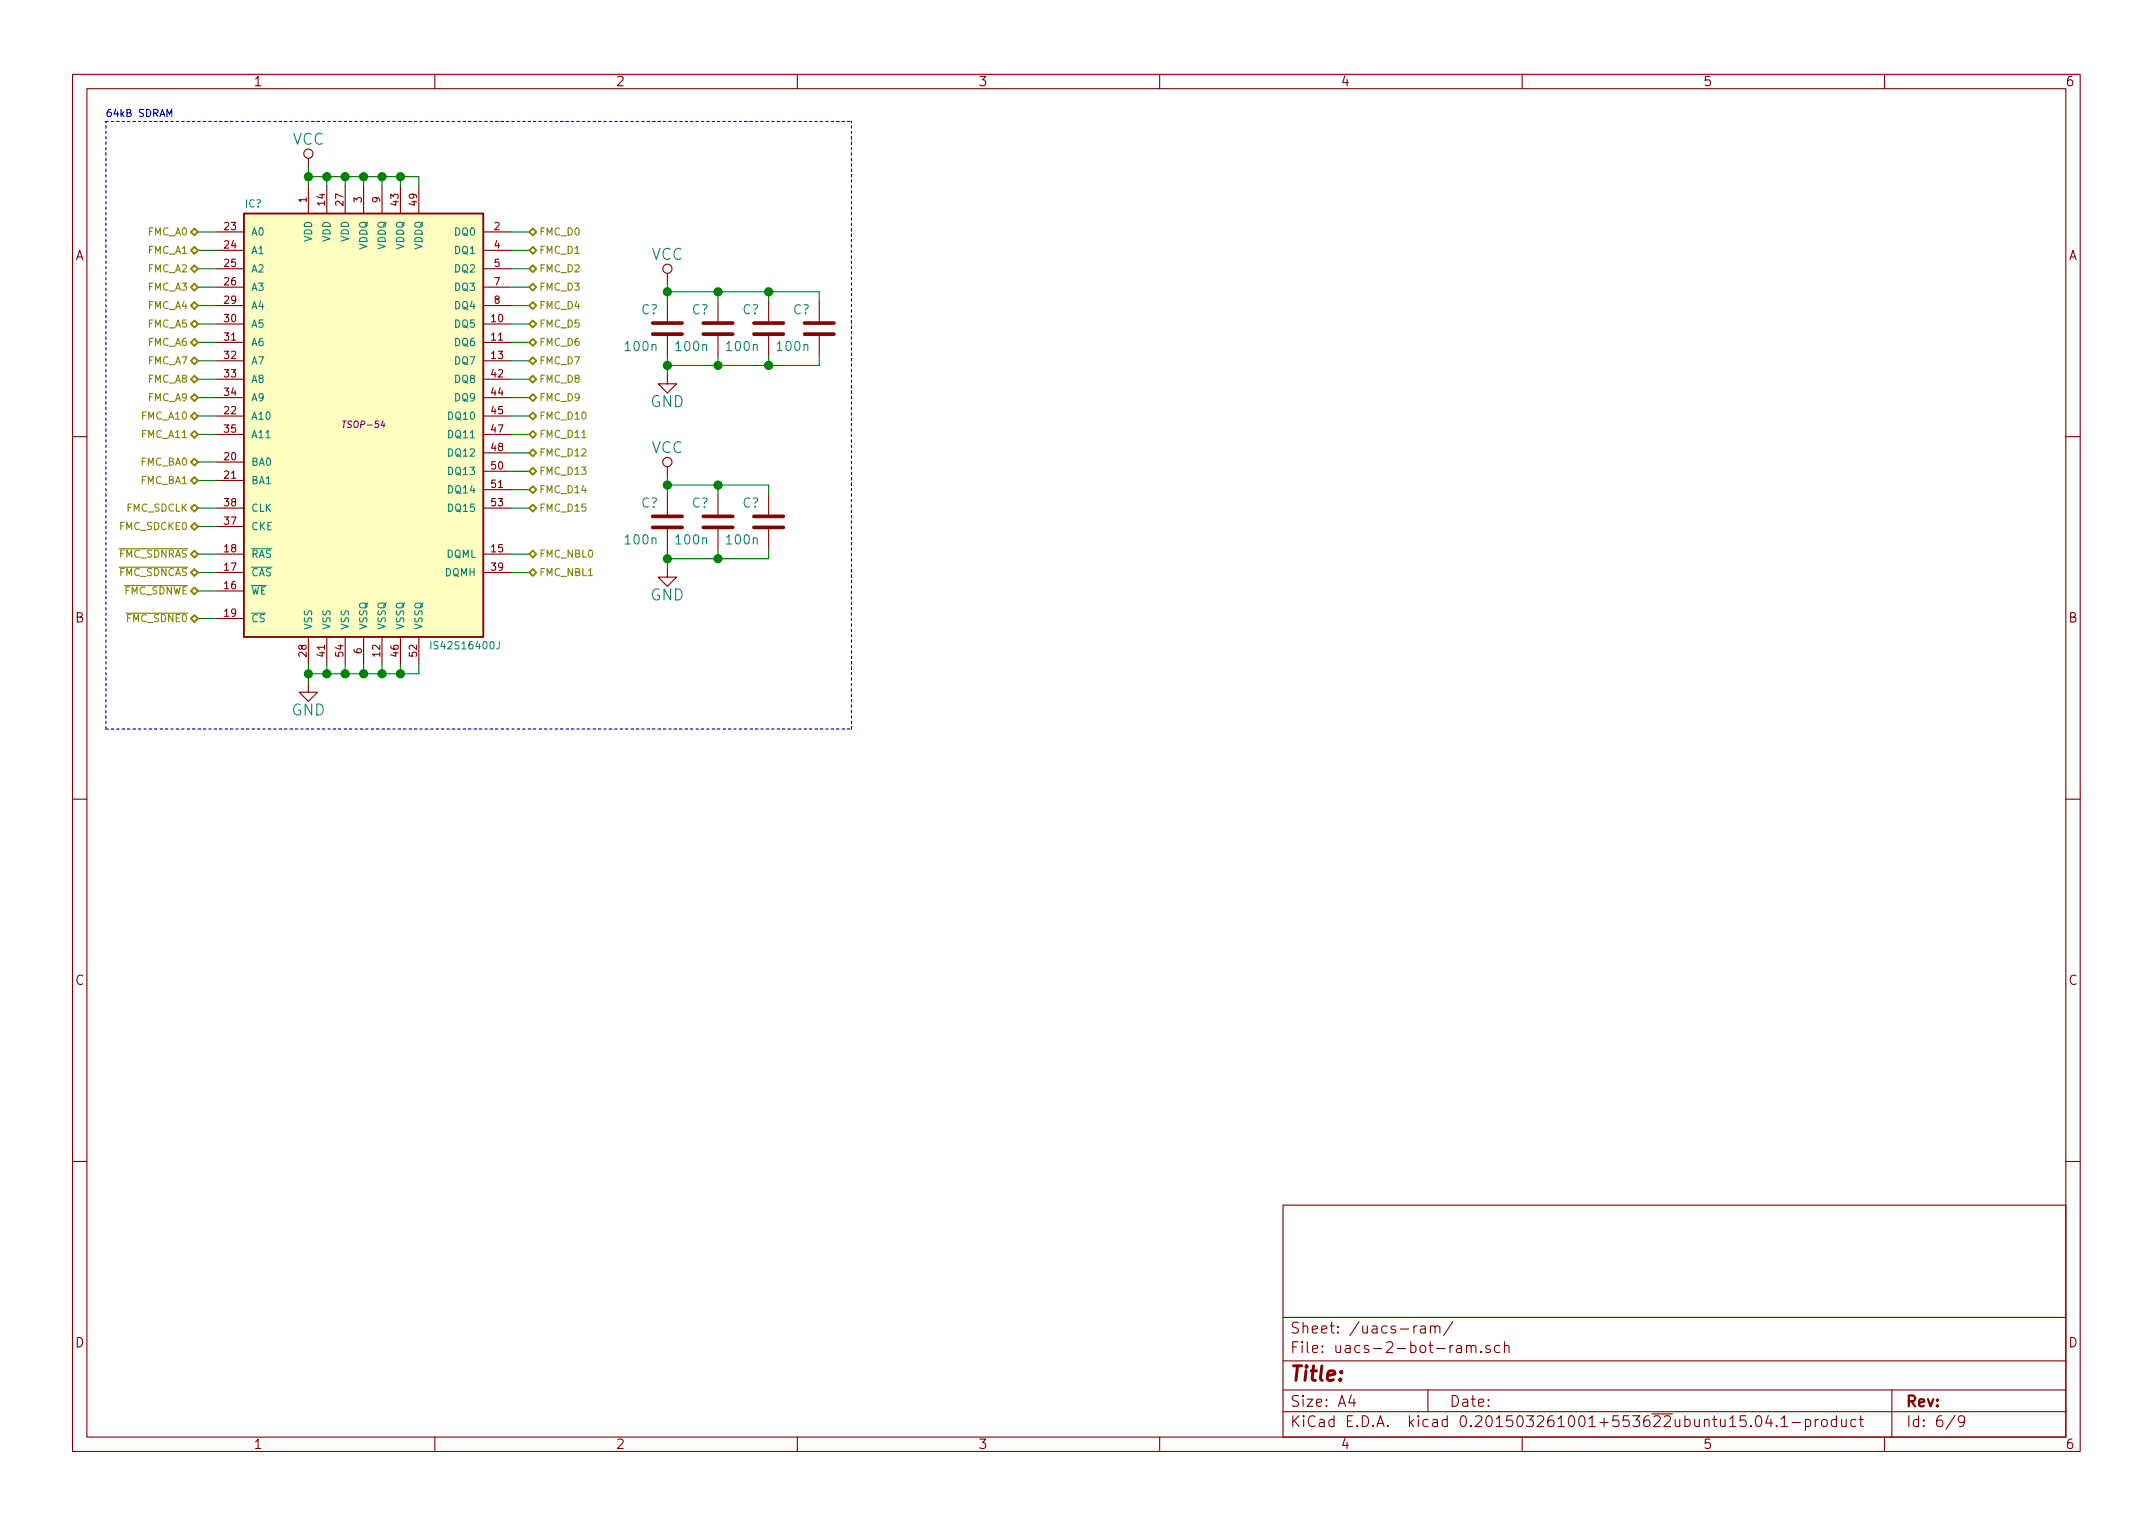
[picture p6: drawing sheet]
<svg xmlns="http://www.w3.org/2000/svg" width="297mm" height="210mm" viewBox="0 0 297 210" stroke-linecap="round" stroke-linejoin="round" font-family="sans-serif">
<g fill="none" stroke="#840000" stroke-width=".15">
<path d="M10 10.3h277v189.9h-277zM12 12.2h273v186.1h-273zM60 10.3v1.9M110 10.3v1.9M160 10.3v1.9M210 10.3v1.9M260 10.3v1.9M29.8 32h3.9M29.8 34.5h3.9M29.8 37.1h3.9M29.8 39.6h3.9M42.5 21.8v1.3"/>
<path d="M42.5 25.6v3.9M45.1 25.6v3.9M47.6 25.6v3.9M50.2 25.6v3.9M52.7 25.6v3.9M55.2 25.6v3.9M57.8 25.6v3.9M66.7 32h3.8M66.7 34.5h3.8M66.7 37.1h3.8M66.7 39.6h3.8M92.1 37.7v1.3"/>
<path d="M29.8 42.2h3.9M29.8 44.7h3.9M29.8 47.2h3.9M29.8 57.4h3.9M29.8 49.8h3.9M29.8 52.3h3.9M29.8 54.9h3.9M29.8 59.9h3.9M66.7 42.2h3.8M66.7 44.7h3.8M66.7 47.2h3.8M66.7 57.4h3.8"/>
<path d="M66.7 49.8h3.8M66.7 52.3h3.8M66.7 54.9h3.8M66.7 59.9h3.8M92.1 51.7v1.3h-1.3l1.3 1.2 1.2-1.2h-1.2M92.1 41.5v2.8M92.1 46.3v2.8M99.1 41.5v2.8M99.1 46.3v2.8M106 41.5v2.8M106 46.3v2.8M113 41.5v2.8"/>
<path d="M113 46.3v2.8M10 60.2h2M29.8 63.7h3.9M29.8 66.3h3.9M29.8 70.1h3.9M29.8 76.4h3.9M29.8 79h3.9M29.8 72.6h3.9M66.7 65h3.8M66.7 67.6h3.8M66.7 70.1h3.8M66.7 76.4h3.8"/>
<path d="M66.7 79h3.8M66.7 62.5h3.8M92.1 78.4v1.2h-1.3l1.3 1.3 1.2-1.3h-1.2M92.1 64.4v1.3M92.1 68.2v2.8M92.1 73v2.8M99.1 68.2v2.8M99.1 73v2.8M106 68.2v2.8M106 73v2.8M285 60.2h2M29.8 81.5h3.9"/>
<path d="M29.8 85.3h3.9M42.5 94.2v1.3h1.3l-1.3 1.3-1.2-1.3h1.2M42.5 87.9v3.8M45.1 87.9v3.8M47.6 87.9v3.8M50.2 87.9v3.8M52.7 87.9v3.8M55.2 87.9v3.8M57.8 87.9v3.8M10 110.3h2M285 110.3h2M10 160.2h2"/>
<path d="M177 166.3h108v32h-108zM285 160.2h2M60 198.3v1.9M110 198.3v1.9M160 198.3v1.9M177 194.8h108M177 191.8h108M177 187.8h108M177 181.8h108M186.4 192.5l-.3 1h.9M186.8 193v1M195.5 182.9l-.3 .1-.1 .2"/>
<path d="M196 183l.2-.1 .4 .1v.9M196.6 183.3l-.4 .1-.3 .2 .1 .2 .2 .1 .4-.1M197 191.8v3M197.4 183.1a.38 .38 0 0 1 .6 0v.8M197.4 182.9v1M198 183.1a.36 .36 0 0 1 .3-.2 .36 .36 0 0 1 .4 .2v.8M200.4 182.3l-1.2 2M201 185.7l.1-.1 .5 .1v.9M201.6 186h-.5l-.2 .3 .1 .2 .1 .1 .5-.1M202.3 185.7a.38 .38 0 0 1 .7 .1v.8M202.3 185.6v1M203 185.8a.36 .36 0 0 1 .3-.2 .36 .36 0 0 1 .3 .2v.8"/>
<path d="M204.3 186.5h.1l-.1 .1v-.1v.1M205.6 185.7a.37 .37 0 0 0-.6 .1v.1a.54 .54 0 0 0 .6 .3v.1v.2l-.2 .1-.4-.1M206.9 185.7l-.4-.1-.3 .3 .1 .6 .2 .1 .4-.1M207.6 185.7a.38 .38 0 0 1 .6 .1v.8M207.6 185.1v1.5M210 198.3v1.9M242.3 195.5a.35 .35 0 0 1 .4-.2 .35 .35 0 0 1 .3 .3 .77 .77 0 0 1-.5 1.2 .9 .9 0 0 1-.2-1.3zM244 195.2l-.4 1.1h1M244.3 195.8v1M245.1 196.7h.1l-.1 .1-.1-.1h.1v.1M245.7 195.8l.5-.5v1.5M245.7 196.8h.9"/>
<path d="M247.2 196.3h1.2M249.1 195.9a.48 .48 0 0 1 .6 .1l.1 .1-.1 .6a.48 .48 0 0 1-.6 0M249.1 195.8v1.5M250.4 195.8v1M250.9 195.8l-.3 .1-.2 .2M251.4 196a.41 .41 0 0 1 .7 .1v.4a.41 .41 0 0 1-.4 .3 .41 .41 0 0 1-.4-.3zM253.4 195.9l-.5-.1-.2 .3v.6l.2 .1 .5-.1M253.4 195.3v1.5M254.1 195.8l.1 .9a.4 .4 0 0 0 .5 0M254.7 195.8v1M256.1 195.9l-.5-.1-.3 .3 .1 .6 .2 .1 .5-.1M256.5 195.8h.6"/>
<path d="M256.7 195.3v1.3l.2 .2h.2M260 198.3v1.9M261 191.8v6.5M269.7 195.2l-1.2 2M271 196l-.2 .3h-.3l-.3-.3v-.4l.1-.2 .5-.1 .2 .2a1.19 1.19 0 0 1-.2 1.2l-.5 .1"/>
<circle cx="42.5" cy="21.2" r=".63"/>
<circle cx="92.1" cy="37.1" r=".63"/>
<circle cx="92.1" cy="63.7" r=".63"/>
</g>
<path d="M33.7 29.5h33v58.4h-33z" fill="#ffffc2" stroke="#ffffc2" stroke-width=".25"/>
<path d="M33.7 29.5h33v58.4h-33z" fill="none" stroke="#840000" stroke-width=".25"/>
<path d="M34.7 78.3h2.8M34.7 75.7h2.8M59.4 88.5v1M68.9 88.5v.7l-.2 .3h-.2" fill="none" stroke="#008484" stroke-width=".15"/>
<path d="M47.3 58.1h.5" fill="none" stroke="#840084" stroke-width=".15"/>
<g fill="none" stroke="#840000" stroke-width=".51">
<path d="M90 46.1h4.1M90 44.6h4.1M97 46.1h4.1M97 44.6h4.1M104 46.1h4.1M104 44.6h4.1M111 46.1h4.1M111 44.6h4.1M90 72.8h4.1M90 71.2h4.1M97 72.8h4.1M97 71.2h4.1"/>
<path d="M104 72.8h4.1M104 71.2h4.1"/>
</g>
<path d="M23 16.1v-1l.4 .7 .3-.7v1" fill="none" stroke="#0000c2" stroke-width=".15"/>
<g fill="none" stroke="#008400" stroke-width=".15">
<path d="M27.3 32h2.5M27.3 34.5h2.5M27.3 37.1h2.5M27.3 39.6h2.5M42.5 23.1v2.5M42.5 24.4h15.3v1.2M45.1 24.4v1.2M47.6 24.4v1.2M50.2 24.4v1.2M52.7 24.4v1.2M55.2 24.4v1.2M70.5 32h2.5"/>
<path d="M70.5 34.5h2.5M70.5 37.1h2.5M70.5 39.6h2.5M92.1 39v2.5M27.3 42.2h2.5M27.3 44.7h2.5M27.3 47.2h2.5M27.3 49.8h2.5M27.3 52.3h2.5M27.3 54.9h2.5M27.3 57.4h2.5M27.3 59.9h2.5"/>
<path d="M70.5 42.2h2.5M70.5 44.7h2.5M70.5 47.2h2.5M70.5 49.8h2.5M70.5 52.3h2.5M70.5 54.9h2.5M70.5 57.4h2.5M70.5 59.9h2.5M92.1 49.1v2.6M92.1 40.3h20.9v1.2M99.1 40.3v1.2M99.1 49.1v1.3"/>
<path d="M106 40.3v1.2M106 49.1v1.3M113 49.1v1.3h-20.9M27.3 63.7h2.5M27.3 66.3h2.5M27.3 70.1h2.5M27.3 72.6h2.5M27.3 76.4h2.5M27.3 79h2.5M70.5 70.1h2.5M70.5 76.4h2.5M70.5 79h2.5"/>
<path d="M70.5 62.5h2.5M70.5 65h2.5M70.5 67.6h2.5M92.1 65.7v2.5M92.1 75.8v2.6M92.1 66.9h13.9v1.3M99.1 66.9v1.3M99.1 75.8v1.3M106 75.8v1.3h-13.9M27.3 81.5h2.5M27.3 85.3h2.5M42.5 91.7v2.5"/>
<path d="M45.1 91.7v1.3M47.6 91.7v1.3M50.2 91.7v1.3M52.7 91.7v1.3M55.2 91.7v1.3M57.8 91.7v1.3h-15.3"/>
</g>
<g fill="#008400" stroke="#008400" stroke-width=".25">
<circle cx="42.5" cy="24.4" r=".51"/>
<circle cx="45.1" cy="24.4" r=".51"/>
<circle cx="47.6" cy="24.4" r=".51"/>
<circle cx="50.2" cy="24.4" r=".51"/>
<circle cx="52.7" cy="24.4" r=".51"/>
<circle cx="55.2" cy="24.4" r=".51"/>
<circle cx="42.5" cy="93" r=".51"/>
<circle cx="45.1" cy="93" r=".51"/>
<circle cx="47.6" cy="93" r=".51"/>
<circle cx="50.2" cy="93" r=".51"/>
<circle cx="52.7" cy="93" r=".51"/>
<circle cx="55.2" cy="93" r=".51"/>
<circle cx="92.1" cy="40.3" r=".51"/>
<circle cx="99.1" cy="40.3" r=".51"/>
<circle cx="106" cy="40.3" r=".51"/>
<circle cx="92.1" cy="50.4" r=".51"/>
<circle cx="99.1" cy="50.4" r=".51"/>
<circle cx="106" cy="50.4" r=".51"/>
<circle cx="92.1" cy="66.9" r=".51"/>
<circle cx="99.1" cy="66.9" r=".51"/>
<circle cx="92.1" cy="77.1" r=".51"/>
<circle cx="99.1" cy="77.1" r=".51"/>
</g>
<path d="M14.6 16.8h102.9M14.6 100.6h102.9M14.6 100.6v-83.8M117.5 100.6v-83.8" fill="none" stroke="#0000c2" stroke-width=".15" stroke-dasharray=".3 .4"/>
<g fill="none" stroke="#848400" stroke-width=".25">
<path d="M26.3 32l.5-.5 .5 .5-.5 .5zM26.3 34.5l.5-.4 .5 .4-.5 .5zM26.3 37.1l.5-.5 .5 .5-.5 .5zM26.3 39.6l.5-.5 .5 .5-.5 .5zM73 32l.5-.5 .5 .5-.5 .5zM73 34.5l.5-.4 .5 .4-.5 .5zM73 37.1l.5-.5 .5 .5-.5 .5zM73 39.6l.5-.5 .5 .5-.5 .5zM26.3 42.2l.5-.5 .5 .5-.5 .4zM26.3 44.7l.5-.5 .5 .5-.5 .5zM26.3 47.2l.5-.4 .5 .4-.5 .5zM26.3 49.8l.5-.5 .5 .5-.5 .5z"/>
<path d="M26.3 52.3l.5-.5 .5 .5-.5 .5zM26.3 54.9l.5-.5 .5 .5-.5 .4zM26.3 57.4l.5-.5 .5 .5-.5 .5zM26.3 59.9l.5-.4 .5 .4-.5 .5zM73 42.2l.5-.5 .5 .5-.5 .4zM73 44.7l.5-.5 .5 .5-.5 .5zM73 47.2l.5-.4 .5 .4-.5 .5zM73 49.8l.5-.5 .5 .5-.5 .5zM73 52.3l.5-.5 .5 .5-.5 .5zM73 54.9l.5-.5 .5 .5-.5 .4zM73 57.4l.5-.5 .5 .5-.5 .5zM73 59.9l.5-.4 .5 .4-.5 .5z"/>
<path d="M26.3 63.7l.5-.4 .5 .4-.5 .5zM26.3 66.3l.5-.5 .5 .5-.5 .5zM26.3 70.1l.5-.5 .5 .5-.5 .5zM26.3 72.6l.5-.4 .5 .4-.5 .5zM26.3 76.4l.5-.4 .5 .4-.5 .5zM26.3 79l.5-.5 .5 .5-.5 .5zM73 62.5l.5-.5 .5 .5-.5 .5zM73 65l.5-.5 .5 .5-.5 .5zM73 67.6l.5-.5 .5 .5-.5 .4zM73 70.1l.5-.5 .5 .5-.5 .5zM73 76.4l.5-.4 .5 .4-.5 .5zM73 79l.5-.5 .5 .5-.5 .5z"/>
<path d="M26.3 81.5l.5-.5 .5 .5-.5 .5zM26.3 85.3l.5-.4 .5 .4-.5 .5z"/>
</g>
<path d="M16.4 75.7h9.5M16.4 78.3h9.5M17.2 80.8h8.7M17.4 84.6h8.5" fill="none" stroke="#848400" stroke-width=".15"/>
<text font-size="2.8" fill="#840000" x="178" y="190.5">Title:</text>
<g font-size="2.1" fill="#008484">
<text x="40.3" y="20">VCC</text>
<text x="89.8" y="35.9">VCC</text>
<text x="89.7" y="56.2">GND</text>
<text x="89.8" y="62.5">VCC</text>
<text x="89.7" y="82.8">GND</text>
<text x="40.2" y="98.7">GND</text>
</g>
<g font-size="2.1" fill="#840000">
<text x="178" y="184">Sheet: /uacs-ram/</text>
<text x="178" y="186.7">File: uacs-2-bot-ram.sch</text>
<text x="178" y="196.9">KiCad E.D.A. kicad 0.201503261001+553622ubuntu15.04.1-product</text>
<text x="178" y="194.1">Size: A4</text>
<text x="200" y="194.1">Date:</text>
<text x="263" y="194.1">Rev:</text>
<text x="263" y="196.9">Id: 6/9</text>
</g>
<g font-size="1.8" fill="#840000">
<text x="35" y="11.9">1</text>
<text x="85" y="11.9">2</text>
<text x="135" y="11.9">3</text>
<text x="185" y="11.9">4</text>
<text x="235" y="11.9">5</text>
<text x="285" y="11.9">6</text>
<text x="10.4" y="35.9">A</text>
<text x="285.4" y="35.9">A</text>
<text x="10.4" y="85.9">B</text>
<text x="285.4" y="85.9">B</text>
<text x="10.4" y="135.9">C</text>
<text x="285.4" y="135.9">C</text>
<text x="10.4" y="185.9">D</text>
<text x="285.4" y="185.9">D</text>
<text x="35" y="199.9">1</text>
<text x="85" y="199.9">2</text>
<text x="135" y="199.9">3</text>
<text x="185" y="199.9">4</text>
<text x="235" y="199.9">5</text>
<text x="285" y="199.9">6</text>
</g>
<g font-size="1.8" fill="#008484">
<text x="88.4" y="43.4">C?</text>
<text x="95.4" y="43.4">C?</text>
<text x="102.4" y="43.4">C?</text>
<text x="109.4" y="43.4">C?</text>
<text x="86.4" y="48.4">100n</text>
<text x="93.4" y="48.4">100n</text>
<text x="100.4" y="48.4">100n</text>
<text x="107.3" y="48.4">100n</text>
<text x="88.4" y="70">C?</text>
<text x="95.4" y="70">C?</text>
<text x="102.4" y="70">C?</text>
<text x="86.4" y="75.1">100n</text>
<text x="93.4" y="75.1">100n</text>
<text x="100.4" y="75.1">100n</text>
</g>
<text font-size="1.4" fill="#0000c2" x="14.6" y="16.1">64kB SDRAM</text>
<g font-size="1.4" fill="#008484">
<text x="33.8" y="28.6">IC?</text>
<text x="34.7" y="32.5">A0</text>
<text x="34.7" y="35">A1</text>
<text x="43.1" y="33.5" transform="rotate(-90 43.1 33.5)">VDD</text>
<text x="45.6" y="33.5" transform="rotate(-90 45.6 33.5)">VDD</text>
<text x="48.1" y="33.5" transform="rotate(-90 48.1 33.5)">VDD</text>
<text x="50.7" y="34.6" transform="rotate(-90 50.7 34.6)">VDDQ</text>
<text x="53.2" y="34.6" transform="rotate(-90 53.2 34.6)">VDDQ</text>
<text x="55.8" y="34.6" transform="rotate(-90 55.8 34.6)">VDDQ</text>
<text x="58.3" y="34.6" transform="rotate(-90 58.3 34.6)">VDDQ</text>
<text x="62.7" y="32.5">DQ0</text>
<text x="62.7" y="35">DQ1</text>
<text x="34.7" y="37.6">A2</text>
<text x="34.7" y="40.1">A3</text>
<text x="62.7" y="37.6">DQ2</text>
<text x="62.7" y="40.1">DQ3</text>
<text x="34.7" y="45.2">A5</text>
<text x="34.7" y="47.7">A6</text>
<text x="34.7" y="42.7">A4</text>
<text x="62.7" y="42.7">DQ4</text>
<text x="62.7" y="45.2">DQ5</text>
<text x="62.7" y="47.7">DQ6</text>
<text x="34.7" y="50.3">A7</text>
<text x="34.7" y="52.8">A8</text>
<text x="62.7" y="52.8">DQ8</text>
<text x="62.7" y="50.3">DQ7</text>
<text x="34.7" y="57.9">A10</text>
<text x="34.7" y="55.4">A9</text>
<text x="62" y="57.9">DQ10</text>
<text x="62.7" y="55.4">DQ9</text>
<text x="34.7" y="64.3">BA0</text>
<text x="34.7" y="60.4">A11</text>
<text x="62" y="65.5">DQ13</text>
<text x="62" y="60.4">DQ11</text>
<text x="62" y="63">DQ12</text>
<text x="34.7" y="66.8">BA1</text>
<text x="34.7" y="70.6">CLK</text>
<text x="62" y="68.1">DQ14</text>
<text x="62" y="70.6">DQ15</text>
<text x="34.7" y="73.1">CKE</text>
<text x="34.7" y="77">RAS</text>
<text x="61.5" y="77">DQML</text>
<text x="34.7" y="82">WE</text>
<text x="34.7" y="79.5">CAS</text>
<text x="61.3" y="79.5">DQMH</text>
<text x="34.7" y="85.8">CS</text>
<text x="43.1" y="86.9" transform="rotate(-90 43.1 86.9)">VSS</text>
<text x="45.6" y="86.9" transform="rotate(-90 45.6 86.9)">VSS</text>
<text x="48.1" y="86.9" transform="rotate(-90 48.1 86.9)">VSS</text>
<text x="50.7" y="86.9" transform="rotate(-90 50.7 86.9)">VSSQ</text>
<text x="53.2" y="86.9" transform="rotate(-90 53.2 86.9)">VSSQ</text>
<text x="55.8" y="86.9" transform="rotate(-90 55.8 86.9)">VSSQ</text>
<text x="58.3" y="86.9" transform="rotate(-90 58.3 86.9)">VSSQ</text>
<text x="59.8" y="89.6">IS42S16400J</text>
</g>
<g font-size="1.4" fill="#840000">
<text x="42.3" y="27.9" transform="rotate(-90 42.3 27.9)">1</text>
<text x="44.8" y="28.3" transform="rotate(-90 44.8 28.3)">14</text>
<text x="47.4" y="28.3" transform="rotate(-90 47.4 28.3)">27</text>
<text x="49.9" y="27.9" transform="rotate(-90 49.9 27.9)">3</text>
<text x="52.5" y="27.9" transform="rotate(-90 52.5 27.9)">9</text>
<text x="55" y="28.3" transform="rotate(-90 55 28.3)">43</text>
<text x="57.5" y="28.3" transform="rotate(-90 57.5 28.3)">49</text>
<text x="31" y="31.7">23</text>
<text x="31" y="34.3">24</text>
<text x="68.2" y="31.7">2</text>
<text x="68.2" y="34.3">4</text>
<text x="31" y="36.8">25</text>
<text x="31" y="39.4">26</text>
<text x="31" y="41.9">29</text>
<text x="68.2" y="36.8">5</text>
<text x="68.2" y="39.4">7</text>
<text x="68.2" y="41.9">8</text>
<text x="31" y="44.4">30</text>
<text x="31" y="47">31</text>
<text x="67.8" y="44.4">10</text>
<text x="67.8" y="47">11</text>
<text x="31" y="49.5">32</text>
<text x="31" y="52.1">33</text>
<text x="67.8" y="52.1">42</text>
<text x="67.8" y="49.5">13</text>
<text x="31" y="57.1">22</text>
<text x="31" y="54.6">34</text>
<text x="31" y="59.7">35</text>
<text x="67.8" y="54.6">44</text>
<text x="67.8" y="57.1">45</text>
<text x="67.8" y="59.7">47</text>
<text x="31" y="63.5">20</text>
<text x="67.8" y="64.8">50</text>
<text x="67.8" y="62.2">48</text>
<text x="31" y="66">21</text>
<text x="31" y="69.8">38</text>
<text x="67.8" y="67.3">51</text>
<text x="67.8" y="69.8">53</text>
<text x="31" y="72.4">37</text>
<text x="31" y="76.2">18</text>
<text x="67.8" y="76.2">15</text>
<text x="31" y="81.3">16</text>
<text x="31" y="78.7">17</text>
<text x="67.8" y="78.7">39</text>
<text x="31" y="85.1">19</text>
<text x="42.3" y="90.6" transform="rotate(-90 42.3 90.6)">28</text>
<text x="44.8" y="90.6" transform="rotate(-90 44.8 90.6)">41</text>
<text x="47.4" y="90.6" transform="rotate(-90 47.4 90.6)">54</text>
<text x="49.9" y="90.2" transform="rotate(-90 49.9 90.2)">6</text>
<text x="52.5" y="90.6" transform="rotate(-90 52.5 90.6)">12</text>
<text x="55" y="90.6" transform="rotate(-90 55 90.6)">46</text>
<text x="57.5" y="90.6" transform="rotate(-90 57.5 90.6)">52</text>
</g>
<g font-size="1.4" fill="#848400">
<text x="20.4" y="32.5">FMC_A0</text>
<text x="20.4" y="35">FMC_A1</text>
<text x="74.4" y="32.5">FMC_D0</text>
<text x="74.4" y="35">FMC_D1</text>
<text x="20.4" y="37.6">FMC_A2</text>
<text x="20.4" y="40.1">FMC_A3</text>
<text x="74.4" y="37.6">FMC_D2</text>
<text x="74.4" y="40.1">FMC_D3</text>
<text x="20.4" y="42.6">FMC_A4</text>
<text x="20.4" y="45.2">FMC_A5</text>
<text x="20.4" y="47.7">FMC_A6</text>
<text x="74.4" y="42.6">FMC_D4</text>
<text x="74.4" y="45.2">FMC_D5</text>
<text x="74.4" y="47.7">FMC_D6</text>
<text x="20.4" y="50.3">FMC_A7</text>
<text x="20.4" y="52.8">FMC_A8</text>
<text x="74.4" y="50.3">FMC_D7</text>
<text x="74.4" y="52.8">FMC_D8</text>
<text x="19.6" y="57.9">FMC_A10</text>
<text x="20.4" y="55.3">FMC_A9</text>
<text x="74.4" y="55.3">FMC_D9</text>
<text x="74.4" y="57.9">FMC_D10</text>
<text x="19.4" y="64.2">FMC_BA0</text>
<text x="19.6" y="60.4">FMC_A11</text>
<text x="74.4" y="60.4">FMC_D11</text>
<text x="74.4" y="63">FMC_D12</text>
<text x="74.4" y="65.5">FMC_D13</text>
<text x="17.4" y="70.6">FMC_SDCLK</text>
<text x="19.4" y="66.8">FMC_BA1</text>
<text x="74.4" y="68">FMC_D14</text>
<text x="74.4" y="70.6">FMC_D15</text>
<text x="16.3" y="76.9">FMC_SDNRAS</text>
<text x="16.6" y="73.1">FMC_SDCKE0</text>
<text x="74.4" y="76.9">FMC_NBL0</text>
<text x="16.3" y="79.5">FMC_SDNCAS</text>
<text x="17" y="82">FMC_SDNWE</text>
<text x="74.4" y="79.5">FMC_NBL1</text>
<text x="17.6" y="85.8">FMC_SDNE0</text>
</g>
<text font-size="1.2" fill="#840084" x="47.6" y="59">TSOP-54</text>
</svg>
